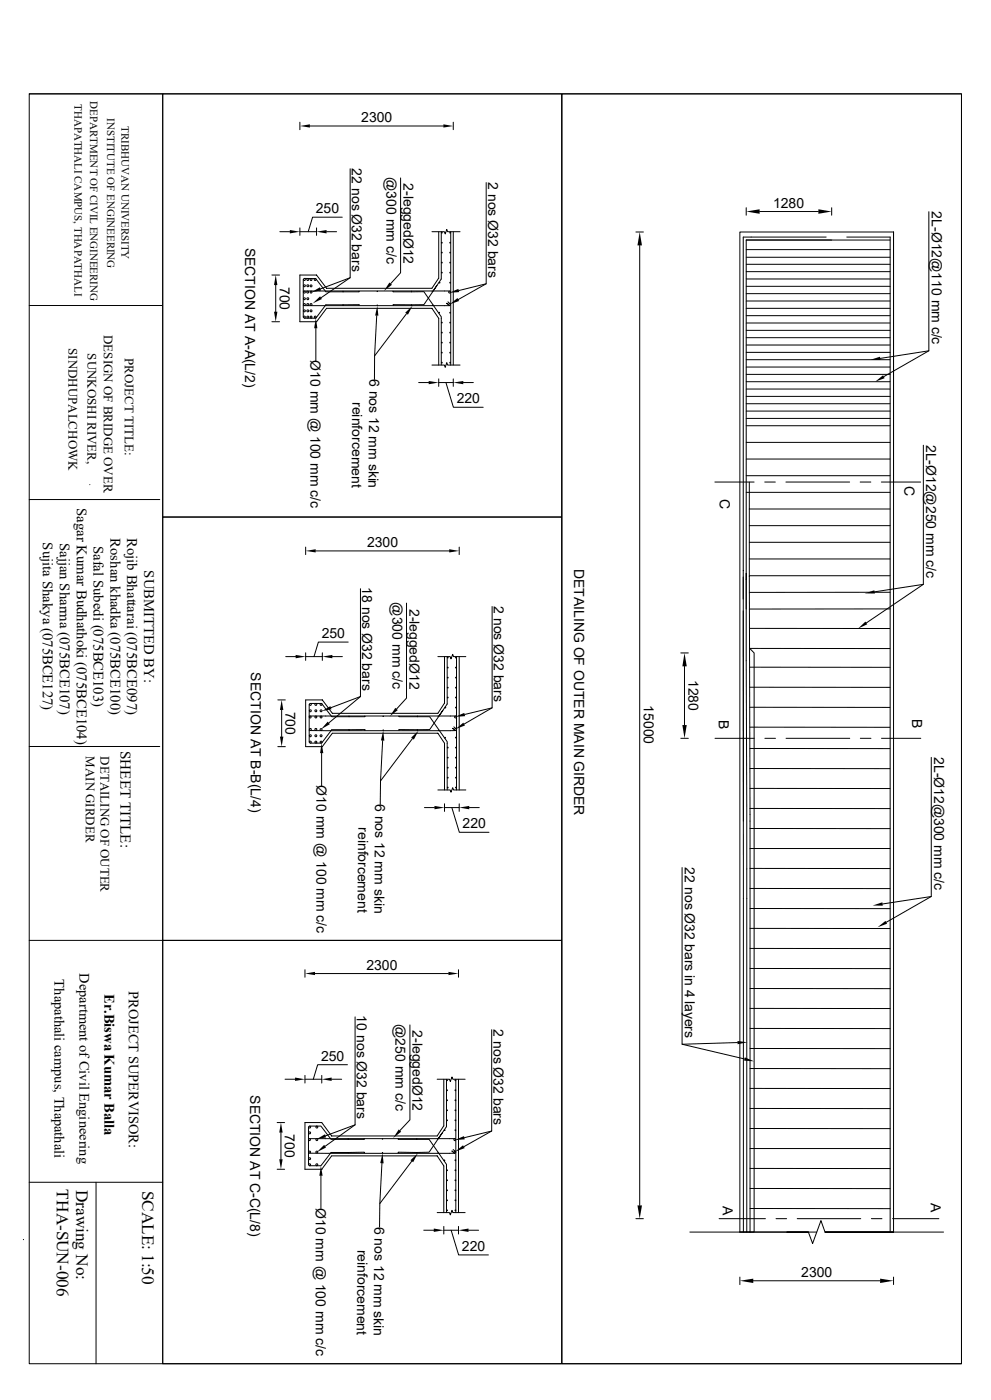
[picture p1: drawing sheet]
<svg xmlns="http://www.w3.org/2000/svg" width="297mm" height="420mm" viewBox="0 0 297 420" stroke-linecap="round" stroke-linejoin="round" font-family="sans-serif">
<g fill="none" stroke="#000" stroke-width=".3">
<path d="M8.8 28.2h279.4v380.9h-279.4zM8.8 28.2h40v380.9M48.8 28.2h119.5v126.9h-119.5zM89.9 36.7v2.2M92.9 37.8h40M135.8 36.7v2.2M168.4 28.2h119.8v380.9h-119.8zM104.9 50.6v32.7l-8.7 6M120.1 53.4v28.4l-3 3.3M145.7 54.8v30.3l-8.4 4.8M83.9 69.5h3M89.9 68.4v2.2"/>
<path d="M89.9 69.5h5M94.9 68.4v2.2M97.9 69.5h3M102.6 65.2h-8.9l-1.3 4.3M129.5 69.5h3.7l.2 .7 .5-1.4 .3 .7h3.7M131.5 69.5v14l-2 3h-31.6l-3-4h-5v14h5M132.2 69.5v14.2l-2.4 3.6 1.1-1.7M135.1 69.5v40M135.8 69.5v40M190.6 69.6h2.2M191.7 73.6v288M223.6 77.2h43.2"/>
<path d="M223.6 62.3v2.3M223.6 74.9h43.2M223.6 79.3h43.2M227.7 63.5h17.6M247.6 71.1h-24.8v298.5h-1.1M249.3 62.3v2.3M253.8 71.1h13v298.5M266.8 72h-43.2v100M278.4 63.5v41.7l-13.5 7.8M8.8 91.7h39.7M81.5 82.5h2.3M81.5 96.5h2.3"/>
<path d="M82.6 85.5v8M90.9 83.9v11.2M90.9 87.3h.1M90.9 91.7h.1M91.2 83.5l3.4 .1 3.1 3.9h9.9M91.2 91.7h43.5M94.7 98.5v9.7M94.9 96.5l3-4h31.6l2 3v14M102.8 87.5h.1M104.9 83.3l-8.8 3.4M107.5 87.4h.2zM107.6 91.4h-9.9l-3 4.1h-3.5"/>
<path d="M112.9 94.7l-.6 12.1-.1 7M117.8 87.5h9.2l5.2 7.5v14.5M121.8 94.1l-9.5 12.7M123.2 87.4h.2zM123.2 91.6h.2zM129.5 87.4h.2zM129.8 87.3l-2.8 4.1h-9.1M134 91.1l-.1-.1 .7 .7M134.2 90.6l.8 .6M134.6 91.7h.1M134.7 87.3h-43.5M145.7 85.1l-8.2 2.1"/>
<path d="M223.6 81.5h43.2M223.6 83.7h43.2M223.6 85.9h43.2M223.6 88.1h43.2M223.6 90.3h43.2M223.6 92.5h43.2M223.6 94.7h43.2M223.6 96.9h43.2M223.6 99.1h43.2M125.5 114.8h3M129.5 109.5h3.7l.2 .7 .5-1.4 .3 .7h3.7M131.5 114.8h4.3"/>
<path d="M131.5 113.7v2.2M133.6 114.8l2.3 7.4h8.9M135.8 113.7v2.2M138.9 114.8h3M223.6 101.3h43.2M223.6 103.5h43.2M223.6 105.7h43.2M223.6 107.9h43.2M223.6 110.1h43.2M223.6 112.3h43.2M223.6 114.5h43.2M223.6 116.7h43.2"/>
<path d="M223.6 118.9h43.2M278.4 105.2l-14.6 2.3M223.6 121.1h43.2M223.6 123.3h43.2M223.6 125.5h43.2M223.6 127.7h43.2M223.6 132.7h43.2M223.6 137.7h43.2M276.7 133.6v41.7l-17 11.6M8.8 149.9h39.1M26.9 145.4h.1M31.2 147.6h.1"/>
<path d="M48.8 155.1h119.5v127h-119.5zM214.2 144.6h11.8M223.6 142.7h43.2M223.6 147.7h43.2M224.6 144.6v28.3M224.6 152.7h42.2M224.6 157.7h42.2M229.2 144.6h3.2M235.5 144.6h19.1M257.8 144.6h3.2M264.2 144.6h11.7M91.6 164.1v2.3"/>
<path d="M94.6 165.3h40M108 176.6v32.4l-9.4 7.9M137.6 164.1v2.3M224.6 172.9l.2 196.7h-1M224.6 172.9h.1M224.6 162.7h42.2M224.6 167.7h42.2M224.6 172.7h42.2M266.8 177.7h-42.2M276.7 175.3l-14.6 2.2M85.6 197h3M91.6 197h5"/>
<path d="M91.6 195.8v2.3M96.6 195.8v2.3M99.6 197h3M104.4 192.6h-9l-1.3 4.4M121.8 180.9v28.5l-2.9 3.3M131.2 197h3.7l.3 .7 .5-1.4 .2 .7h3.7M133.2 197v14l-2 3h-31.6l-3-4h-5v14h5M134 197v14.2l-2.4 3.6 1.1-1.7M136.8 197v40M137.6 197v40M147.5 181.9v30.4l-8.4 4.9M204 195.9h2.3"/>
<path d="M205.1 199.9v17.6M223.6 182.7v-10.7l.2 197.6h-1M224.7 188.5l42 .1M266.7 194.6l-42-.1 1.3 1.4v173.7h-1.2M266.8 182.7h-42.2M83.3 210h2.2M84.4 213v8M92.7 214.8h.1M92.7 219.2h.1M92.7 211.3v11.3M93 214.8h43.5M93 219.2h43.5"/>
<path d="M93 211h3.4l3 4h9.9M104.5 214.9h.2zM104.5 219h.2zM108 209l-8.8 3.3M109.3 214.9h.1zM109.3 218.9h-9.9l-3 4h-3.4M114.8 214.9h.1zM114.8 219h.1zM119.5 214.9h.2zM119.6 215h9.2l5.2 7.5v14.5M131.3 214.9h.1zM131.6 214.8l-2.8 4.1h-9.2"/>
<path d="M135.8 218.6l-.2-.1 .8 .7M136 218.1l.8 .6M136.4 219.2h.1M147.5 212.3l-8.2 2M224.7 218.1l42 .1M224.7 212.2h42M224.7 206.2h42M224.7 200.2h42M8.8 223.9h39.1M83.3 224h2.2M96.4 225.9v9.9M96.6 224l3-4h31.6l2 3v14"/>
<path d="M114.7 222.2l-.7 12.1v7M123.6 221.6l-9.6 12.7M131.2 237h3.7l.3 .7 .5-1.4 .2 .7h3.7M204 221.5h2.3M214.3 221.5h11.8M224.7 236.5l42 .1M224.7 230.5l42 .1M224.7 224.5l42 .1M229.2 221.5h3.2M235.6 221.5h19.1M257.9 221.5h3.1M264.2 221.5h11.8"/>
<path d="M279.1 227.2v41.7l-13.5 7.8M127.2 242.3h3M133.2 242.3h4.4M133.2 241.1v2.3M135.4 242.3l2.3 7.4h8.9M137.6 241.1v2.3M140.6 242.3h3M224.7 254.6h42M224.7 248.5l42 .1M224.7 242.5l42 .1M204.4 260.3v53l18.7 4.4M224.7 266.5l42 .1"/>
<path d="M224.7 260.5l42 .1M224.8 278.5l41.9 .1M224.8 272.5l41.9 .1M279.1 268.9l-14.6 2.3M8.8 282.1h40M48.8 282.1h119.5v127h-119.5zM91.4 290.9v2.3M94.4 292.1h40M137.4 290.9v2.3M224.8 296.5l42 .1M224.8 290.5l42 .1M224.8 284.5l42 .1"/>
<path d="M104.1 319.4h-8.9l-1.3 4.4M106.4 305.1v32.3l-8.9 6.5M122.9 307.5v28.5l-3.1 3.2M147.4 308.9v30.4l-8.4 4.7M221 312.8l-16.6 .5M224.8 308.5l42 .1M224.8 314.5l42 .1M224.8 302.5l42 .1M83.1 336.8h2.2M84.2 339.8v8M85.4 323.8h3M91.4 323.8h5"/>
<path d="M91.4 322.6v2.3M92.5 338.1v11.3M92.8 337.8h3.4l3 4h9.9M96.4 322.6v2.3M99.4 323.8h3M106.4 337.4l-8.8 3.3M131 323.8h3.7l.3 .6 .5-1.3 .2 .7h3.7M133 323.8v14l-2 3h-31.6l-3-4h-5v14h5.1M133.8 323.8v14.2l-2.4 3.6 1.1-1.7M136.6 323.8v40M137.4 323.8v40M147.4 339.3l-8.2 2"/>
<path d="M224.8 320.5l42 .1M224.8 326.5l42 .1M224.8 332.5l42 .1M224.8 338.5l42 .1M8.8 354.7h40M28.8 354.7v54.4M83.1 350.8h2.2M92.5 341.6h.1M92.5 346h.1M92.8 341.6h43.5M92.8 345.9h43.5M96.2 352.7v9.8"/>
<path d="M96.4 350.8l3-4h31.6l2 3v14M104.4 341.6v.2zM104.4 345.7v.2zM109.1 341.6v.2zM109.2 345.7h-10l-3 4h-3.4M109.2 345.7v.2zM114.5 349l-.7 12.1-.1 7M114.6 341.6v.2zM114.6 345.7v.2zM119.4 341.8h9.2l5.2 7.5v14.5M123.4 348.4l-9.6 12.7M124.9 345.7v.2z"/>
<path d="M131.4 341.6l-2.8 4.1h-9.2M135.6 345.4l-.2-.1 .8 .6M135.8 344.8l.8 .7M224.8 344.6h42M224.8 350.5l42 .1M224.8 356.5l42 .1M7 371.8h.1M7 371.8v.1M7 371.9h.1M127 369.1h3M131 363.8h3.7l.3 .6 .5-1.3 .2 .7h3.7M133 367.9v2.3"/>
<path d="M133 369.1h4.4M135.2 369.1l2.3 7.4h8.9M137.4 367.9v2.3M140.4 369.1h3M190.6 365.6h2.2M206.8 369.6h35.5l1.2 3.4 2.5-6.8 1.3 3.4h35.5M215.5 365.6h13.9M221.7 369.6h23.1M221.7 369.6v-300h46.1v300h-20.5M224.8 362.5l42 .1M232.6 365.6h3.2M238.9 365.6h19.1"/>
<path d="M261.2 365.6h3.1M267.5 365.6h13.9M221.7 383.1v2.3M225.8 384.2h38M267.8 383.1v2.3"/>
<circle cx="132.4" cy="75.8" r=".12"/>
<circle cx="132.4" cy="78.8" r=".12"/>
<circle cx="132.4" cy="72.8" r=".12"/>
<circle cx="132.4" cy="69.8" r=".12"/>
<circle cx="134.9" cy="75.8" r=".12"/>
<circle cx="134.9" cy="78.8" r=".12"/>
<circle cx="134.9" cy="69.8" r=".12"/>
<circle cx="134.9" cy="72.8" r=".12"/>
<circle cx="91.2" cy="83.9" r=".3"/>
<circle cx="91.2" cy="93.3" r=".3"/>
<circle cx="91.2" cy="91.3" r=".3"/>
<circle cx="91.2" cy="85.7" r=".3"/>
<circle cx="91.2" cy="95.1" r=".3"/>
<circle cx="91.2" cy="87.6" r=".3"/>
<circle cx="91.2" cy="89.6" r=".3"/>
<circle cx="92.2" cy="87.6" r=".3"/>
<circle cx="92.2" cy="89.6" r=".3"/>
<circle cx="92.2" cy="93.3" r=".3"/>
<circle cx="92.2" cy="83.9" r=".3"/>
<circle cx="92.2" cy="95.1" r=".3"/>
<circle cx="92.2" cy="85.7" r=".3"/>
<circle cx="92.2" cy="91.3" r=".3"/>
<circle cx="93.2" cy="95.1" r=".3"/>
<circle cx="93.2" cy="91.3" r=".3"/>
<circle cx="93.2" cy="83.9" r=".3"/>
<circle cx="93.2" cy="85.8" r=".3"/>
<circle cx="93.2" cy="93.3" r=".3"/>
<circle cx="93.2" cy="87.6" r=".3"/>
<circle cx="94.4" cy="83.9" r=".3"/>
<circle cx="94.5" cy="95.1" r=".3"/>
<circle cx="102.8" cy="91.6" r=".07"/>
<circle cx="107.6" cy="91.5" r=".07"/>
<circle cx="113.1" cy="87.4" r=".07"/>
<circle cx="113.1" cy="91.6" r=".07"/>
<circle cx="117.8" cy="87.4" r=".07"/>
<circle cx="117.9" cy="91.5" r=".07"/>
<circle cx="129.7" cy="91.6" r=".07"/>
<circle cx="131.6" cy="93.8" r=".12"/>
<circle cx="131.7" cy="84.8" r=".12"/>
<circle cx="132.4" cy="81.8" r=".12"/>
<circle cx="132.4" cy="96.8" r=".12"/>
<circle cx="132.4" cy="99.8" r=".12"/>
<circle cx="134.7" cy="87.6" r=".3"/>
<circle cx="134.7" cy="91.3" r=".3"/>
<circle cx="134.9" cy="93.8" r=".12"/>
<circle cx="134.9" cy="96.8" r=".12"/>
<circle cx="134.9" cy="81.8" r=".12"/>
<circle cx="134.9" cy="84.8" r=".12"/>
<circle cx="134.9" cy="99.8" r=".12"/>
<circle cx="132.4" cy="105.8" r=".12"/>
<circle cx="132.4" cy="102.8" r=".12"/>
<circle cx="132.4" cy="108.8" r=".12"/>
<circle cx="134.9" cy="105.8" r=".12"/>
<circle cx="134.9" cy="108.8" r=".12"/>
<circle cx="134.9" cy="102.8" r=".12"/>
<circle cx="134.2" cy="197.3" r=".12"/>
<circle cx="136.7" cy="197.3" r=".12"/>
<circle cx="93" cy="215.1" r=".3"/>
<circle cx="93" cy="211.3" r=".3"/>
<circle cx="93" cy="218.8" r=".3"/>
<circle cx="93" cy="213.2" r=".3"/>
<circle cx="94.7" cy="211.3" r=".3"/>
<circle cx="94.7" cy="218.8" r=".3"/>
<circle cx="94.7" cy="215.1" r=".3"/>
<circle cx="94.7" cy="213.2" r=".3"/>
<circle cx="96.2" cy="211.3" r=".3"/>
<circle cx="96.2" cy="218.9" r=".3"/>
<circle cx="96.2" cy="213.2" r=".3"/>
<circle cx="96.2" cy="215.1" r=".3"/>
<circle cx="109.4" cy="219" r=".07"/>
<circle cx="119.6" cy="219" r=".07"/>
<circle cx="125.1" cy="214.9" r=".07"/>
<circle cx="125.1" cy="219" r=".07"/>
<circle cx="131.5" cy="219.1" r=".07"/>
<circle cx="133.5" cy="212.3" r=".12"/>
<circle cx="134.2" cy="200.3" r=".12"/>
<circle cx="134.2" cy="209.3" r=".12"/>
<circle cx="134.2" cy="206.3" r=".12"/>
<circle cx="134.2" cy="203.3" r=".12"/>
<circle cx="136.5" cy="215.1" r=".3"/>
<circle cx="136.5" cy="218.9" r=".3"/>
<circle cx="136.7" cy="200.3" r=".12"/>
<circle cx="136.7" cy="206.3" r=".12"/>
<circle cx="136.7" cy="203.3" r=".12"/>
<circle cx="136.7" cy="209.3" r=".12"/>
<circle cx="136.7" cy="212.3" r=".12"/>
<circle cx="93" cy="222.6" r=".3"/>
<circle cx="93" cy="220.7" r=".3"/>
<circle cx="94.7" cy="220.7" r=".3"/>
<circle cx="94.7" cy="222.6" r=".3"/>
<circle cx="96.2" cy="222.6" r=".3"/>
<circle cx="96.2" cy="220.7" r=".3"/>
<circle cx="133.4" cy="221.3" r=".12"/>
<circle cx="134.2" cy="227.3" r=".12"/>
<circle cx="134.2" cy="230.3" r=".12"/>
<circle cx="134.2" cy="224.3" r=".12"/>
<circle cx="134.2" cy="233.3" r=".12"/>
<circle cx="134.2" cy="236.3" r=".12"/>
<circle cx="136.7" cy="227.3" r=".12"/>
<circle cx="136.7" cy="236.3" r=".12"/>
<circle cx="136.7" cy="221.3" r=".12"/>
<circle cx="136.7" cy="224.3" r=".12"/>
<circle cx="136.7" cy="230.3" r=".12"/>
<circle cx="136.7" cy="233.3" r=".12"/>
<circle cx="92.8" cy="338.1" r=".3"/>
<circle cx="92.8" cy="339.8" r=".3"/>
<circle cx="95" cy="338.1" r=".3"/>
<circle cx="133.3" cy="339.1" r=".12"/>
<circle cx="134" cy="333.1" r=".12"/>
<circle cx="134" cy="324.1" r=".12"/>
<circle cx="134" cy="330.1" r=".12"/>
<circle cx="134" cy="327.1" r=".12"/>
<circle cx="134" cy="336.1" r=".12"/>
<circle cx="136.5" cy="324.1" r=".12"/>
<circle cx="136.5" cy="333.1" r=".12"/>
<circle cx="136.5" cy="336.1" r=".12"/>
<circle cx="136.5" cy="339.1" r=".12"/>
<circle cx="136.5" cy="327.1" r=".12"/>
<circle cx="136.5" cy="330.1" r=".12"/>
<circle cx="92.8" cy="341.9" r=".3"/>
<circle cx="92.8" cy="349.4" r=".3"/>
<circle cx="92.8" cy="345.6" r=".3"/>
<circle cx="92.8" cy="347.6" r=".3"/>
<circle cx="95" cy="349.4" r=".3"/>
<circle cx="95" cy="345.6" r=".3"/>
<circle cx="95" cy="341.9" r=".3"/>
<circle cx="119.4" cy="341.7" r=".07"/>
<circle cx="119.4" cy="345.8" r=".07"/>
<circle cx="124.9" cy="341.7" r=".07"/>
<circle cx="131.2" cy="341.7" r=".07"/>
<circle cx="131.3" cy="345.9" r=".07"/>
<circle cx="133.2" cy="348.1" r=".12"/>
<circle cx="134" cy="351.1" r=".12"/>
<circle cx="134" cy="357.1" r=".12"/>
<circle cx="134" cy="354.1" r=".12"/>
<circle cx="136.3" cy="341.9" r=".3"/>
<circle cx="136.3" cy="345.6" r=".3"/>
<circle cx="136.5" cy="351.1" r=".12"/>
<circle cx="136.5" cy="354.1" r=".12"/>
<circle cx="136.5" cy="348.1" r=".12"/>
<circle cx="136.5" cy="357.1" r=".12"/>
<circle cx="134" cy="363.1" r=".12"/>
<circle cx="134" cy="360.1" r=".12"/>
<circle cx="136.5" cy="360.1" r=".12"/>
<circle cx="136.5" cy="363.1" r=".12"/>
</g>
<g fill="#000">
<path d="M89.9 37.8l3-.5v1zM132.9 37.3l2.9 .5-2.9 .5zM86.9 69l3 .5-3 .5zM94.9 69.5l3-.5v1zM191.7 69.6l.7 4h-1.3zM223.6 63.5l4.1-.7v1.3zM245.3 62.8l4 .7-4 .6zM82.6 82.5l.5 3h-1zM82.1 93.5h1l-.5 3zM94.7 95.5l.4 3h-1zM93.3 87.7l2.6-1.5 .4 .9zM93.7 91l2.2-2.1 .6 .8z"/>
<path d="M113.1 91.7l.3 3h-1zM116.7 84.8l.8 .6-2.4 1.9zM121.5 93.8l2.2-2.1-1.4 2.7zM134.7 91.3l2.4-1.9 .5 .9zM134.6 87.8l2.8-1.1 .2 .9zM128.5 114.3l3 .5-3 .5zM135.8 114.8l3.1-.5v1zM260.8 107.9l2.9-.9 .2 1zM262.3 114.5l2.4-1.9 .4 .9zM91.6 165.3l3-.5v.9zM134.6 164.8l3 .5-3 .4zM259.2 178l2.8-.9 .2 1z"/>
<path d="M88.6 196.5l3 .5-3 .5zM96.6 197l3-.5v1zM205.1 195.9l.7 4h-1.3zM257.2 188.6l2.2-2.1 .5 .8zM84.4 210l.5 3h-1zM98.2 216.5l.6 .8-2.6 1.5zM96.4 213.4l2.6-1.6 .4 1zM118.5 212.3l.7 .7-2.4 1.9zM136.5 218.7l2.4-1.9 .5 .8zM136.4 215.1l2.7-1.2 .3 .9zM204.5 217.5h1.3l-.7 4zM83.9 221h1l-.5 3z"/>
<path d="M96.4 222.9l.5 3h-1zM114.9 219.2l.3 3-1-.1zM123.2 221.3l2.2-2.1-1.4 2.7zM130.2 241.8l3 .5-3 .5zM137.6 242.3l3-.5v1zM261.5 271.7l3-1 .1 1zM263 278.2l2.4-1.9 .5 .8zM91.4 292.1l3-.6v1zM134.4 291.5l3 .6-3 .4zM221 312.3l3 .4-2.9 .6zM223.2 317.2l2.8 1.2-3-.2zM84.2 336.8l.5 3h-1z"/>
<path d="M88.4 323.3l3 .5-3 .5zM96.4 323.8l3-.5v1zM119.5 338.8l.7 .7-2.4 1.9zM83.7 347.8h1l-.5 3zM96.2 349.7l.5 3h-1zM97.2 343.5l.5 .8-2.7 1.3zM94.8 341.8l2.6-1.5 .3 .9zM114.6 345.9l.4 3.1-1-.1zM123 348.1l2.2-2.1-1.4 2.7zM136.3 342l2.8-1.2 .2 1zM136.4 345.5l2.4-1.9 .5 .8zM130 368.6l3 .5-3 .5z"/>
<path d="M137.4 369.1l3-.5v1zM191.1 361.6h1.3l-.7 4zM221.7 384.2l4.1-.6v1.3zM263.8 383.6l4 .6-4 .7z"/>
</g>
<g font-size="5.2">
<text x="17" y="356.8" transform="rotate(90 17 356.8)">THA-SUN-006</text>
<text x="22.8" y="356.9" transform="rotate(90 22.8 356.9)">Drawing No:</text>
<text x="42.6" y="357.2" transform="rotate(90 42.6 357.2)">SCALE: 1:50</text>
</g>
<text font-size="4.5" x="36.1" y="225.3" transform="rotate(90 36.1 225.3)">SHEET TITLE:</text>
<g font-size="4.4">
<text x="23" y="152.4" transform="rotate(90 23 152.4)">Sagar Kumar Budhathoki (075BCE104)</text>
<text x="33.1" y="161.5" transform="rotate(90 33.1 161.5)">Roshan khadka (075BCE100)</text>
<text x="38.1" y="161.5" transform="rotate(90 38.1 161.5)">Rojib Bhattarai (075BCE097)</text>
<text x="12.9" y="162.7" transform="rotate(90 12.9 162.7)">Sujita Shakya (075BCE127)</text>
<text x="17.9" y="162.8" transform="rotate(90 17.9 162.8)">Sajjan Sharma (075BCE107)</text>
<text x="28" y="163.7" transform="rotate(90 28 163.7)">Safal Subedi (075BCE103)</text>
<text x="43.2" y="171.1" transform="rotate(90 43.2 171.1)">SUBMITTED BY:</text>
<text x="31.3" y="298.2" transform="rotate(90 31.3 298.2)">Er.Biswa Kumar Balla</text>
</g>
<g font-size="4.3">
<text x="16.4" y="293.8" transform="rotate(90 16.4 293.8)">Thapathali campus, Thapathali</text>
<text x="23.9" y="292" transform="rotate(90 23.9 292)">Department of Civil Engineering</text>
<text x="38.6" y="297.2" transform="rotate(90 38.6 297.2)">PROJECT SUPERVISOR:</text>
</g>
<g font-size="4.2">
<text x="108.2" y="36.6">2300</text>
<text x="105.5" y="50.5" transform="rotate(90 105.5 50.5)">22 nos Ø32 bars</text>
<text x="115.8" y="53.2" transform="rotate(90 115.8 53.2)">@300 mm c/c</text>
<text x="120.9" y="55" transform="rotate(90 120.9 55)">2-leggedØ12</text>
<text x="146.3" y="54.7" transform="rotate(90 146.3 54.7)">2 nos Ø32 bars</text>
<text x="94.7" y="64">250</text>
<text x="231.7" y="62.3">1280</text>
<text x="279.2" y="63.4" transform="rotate(90 279.2 63.4)">2L-Ø12@110 mm c/c</text>
<text x="73.4" y="74.3" transform="rotate(90 73.4 74.3)">SECTION AT A-A(L/2)</text>
<text x="83.8" y="86" transform="rotate(90 83.8 86)">700</text>
<text x="93.1" y="108.1" transform="rotate(90 93.1 108.1)">Ø10 mm @ 100 mm c/c</text>
<text x="110.7" y="113.7" transform="rotate(91 110.7 113.7)">6 nos 12 mm skin</text>
<text x="105.6" y="120.6" transform="rotate(91 105.6 120.6)">reinforcement</text>
<text x="136.9" y="121">220</text>
<text x="277.5" y="133.4" transform="rotate(90 277.5 133.4)">2L-Ø12@250 mm c/c</text>
<text x="215.7" y="149.6" transform="rotate(90 215.7 149.6)">C</text>
<text x="271.1" y="145.9" transform="rotate(90 271.1 145.9)">C</text>
<text x="110" y="164.1">2300</text>
<text x="172.1" y="170.6" transform="rotate(90 172.1 170.6)">DETAILING OF OUTER MAIN GIRDER</text>
<text x="108.6" y="176.1" transform="rotate(90 108.6 176.1)">18 nos Ø32 bars</text>
<text x="117.6" y="180.7" transform="rotate(90 117.6 180.7)">@300 mm c/c</text>
<text x="122.7" y="182.6" transform="rotate(90 122.7 182.6)">2-leggedØ12</text>
<text x="148" y="181.8" transform="rotate(90 148 181.8)">2 nos Ø32 bars</text>
<text x="96.4" y="191.4">250</text>
<text x="75.2" y="201.7" transform="rotate(90 75.2 201.7)">SECTION AT B-B(L/4)</text>
<text x="206.3" y="203.9" transform="rotate(90 206.3 203.9)">1280</text>
<text x="85.6" y="213.5" transform="rotate(90 85.6 213.5)">700</text>
<text x="192.9" y="211.6" transform="rotate(90 192.9 211.6)">15000</text>
<text x="215.4" y="215.9" transform="rotate(90 215.4 215.9)">B</text>
<text x="273.4" y="215.6" transform="rotate(90 273.4 215.6)">B</text>
<text x="280" y="227.1" transform="rotate(90 280 227.1)">2L-Ø12@300 mm c/c</text>
<text x="94.9" y="235.6" transform="rotate(90 94.9 235.6)">Ø10 mm @ 100 mm c/c</text>
<text x="112.5" y="241.2" transform="rotate(91 112.5 241.2)">6 nos 12 mm skin</text>
<text x="107.4" y="248.1" transform="rotate(91 107.4 248.1)">reinforcement</text>
<text x="138.6" y="248.5">220</text>
<text x="205.2" y="260.1" transform="rotate(90 205.2 260.1)">22 nos Ø32 bars in 4 layers</text>
<text x="109.8" y="290.9">2300</text>
<text x="107" y="304.6" transform="rotate(90 107 304.6)">10 nos Ø32 bars</text>
<text x="118.6" y="307.3" transform="rotate(90 118.6 307.3)">@250 mm c/c</text>
<text x="123.7" y="309.1" transform="rotate(90 123.7 309.1)">2-leggedØ12</text>
<text x="147.9" y="308.8" transform="rotate(90 147.9 308.8)">2 nos Ø32 bars</text>
<text x="96.2" y="318.2">250</text>
<text x="75" y="328.5" transform="rotate(90 75 328.5)">SECTION AT C-C(L/8)</text>
<text x="85.4" y="340.3" transform="rotate(90 85.4 340.3)">700</text>
<text x="94.7" y="362.4" transform="rotate(90 94.7 362.4)">Ø10 mm @ 100 mm c/c</text>
<text x="216.7" y="361.8" transform="rotate(90 216.7 361.8)">A</text>
<text x="278.9" y="360.8" transform="rotate(90 278.9 360.8)">A</text>
<text x="112.3" y="368" transform="rotate(91 112.3 368)">6 nos 12 mm skin</text>
<text x="107.2" y="374.9" transform="rotate(91 107.2 374.9)">reinforcement</text>
<text x="138.4" y="375.3">220</text>
<text x="240.2" y="383">2300</text>
</g>
<g font-size="3.9">
<text x="31.1" y="100.5" transform="rotate(90 31.1 100.5)">DESIGN OF BRIDGE OVER</text>
<text x="20.5" y="104.4" transform="rotate(90 20.5 104.4)">SINDHUPALCHOWK</text>
<text x="26.2" y="106" transform="rotate(90 26.2 106)">SUNKOSHI RIVER,</text>
<text x="37.4" y="107.3" transform="rotate(90 37.4 107.3)">PROJECT TITLE:</text>
<text x="25.7" y="226.9" transform="rotate(90 25.7 226.9)">MAIN GIRDER</text>
<text x="30.1" y="226.9" transform="rotate(90 30.1 226.9)">DETAILING OF OUTER</text>
</g>
<g font-size="3.3">
<text x="22.4" y="31.2" transform="rotate(90 22.4 31.2)">THAPATHALI CAMPUS, THAPATHALI</text>
<text x="27.1" y="30.4" transform="rotate(90 27.1 30.4)">DEPARTMENT OF CIVIL ENGINEERING</text>
<text x="32.1" y="35.5" transform="rotate(90 32.1 35.5)">INSTITUTE OF ENGINEERING</text>
<text x="36.4" y="37.8" transform="rotate(90 36.4 37.8)">TRIBHUVAN UNIVERSITY</text>
</g>
</svg>
